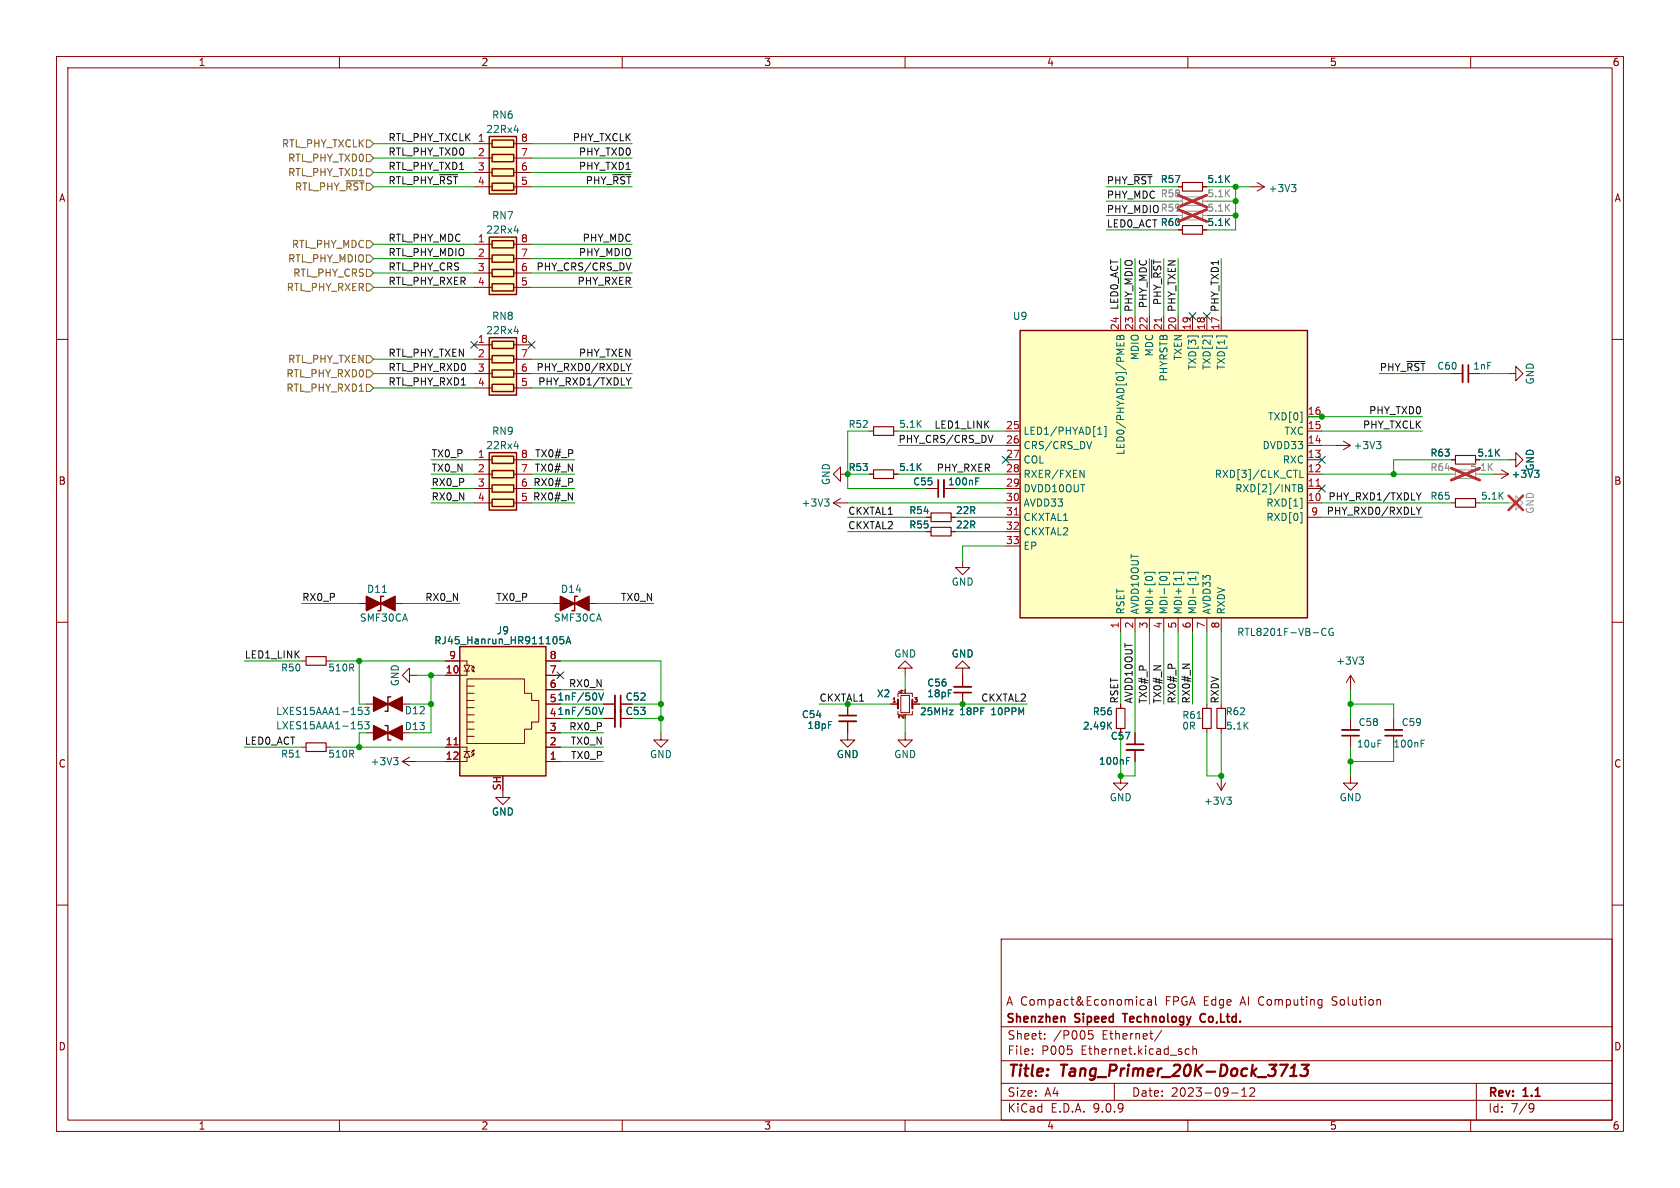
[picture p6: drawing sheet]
<svg xmlns="http://www.w3.org/2000/svg" width="297mm" height="210mm" viewBox="0 0 297 210" stroke-linecap="round" stroke-linejoin="round" font-family="sans-serif">
<g fill="none" stroke="#840000" stroke-width=".18">
<path d="M10 10h277v190h-277zM12 12h273v186h-273zM60 10v2M110 10v2M160 10v2M210 10v2M260 10v2M10 60h2M285 60h2M256.5 88.9h.8M256.5 81.3h.8M260.9 88.9h.7"/>
<path d="M10 110h2M53.3 116.8h.8M57.7 116.8h.7M285 110h2M106.7 127h2M106.7 124.5h2M109.7 127h2.1M109.7 124.5h2.1M10 160h2M177 166h108v32h-108zM202.3 176.8l-.4-.1-.3 .3v.4l.1 .2h.6M202.9 176.8h.6l.1 .9"/>
<path d="M203.6 177.1h-.5a.29 .29 0 0 0-.3 .3 .29 .29 0 0 0 .3 .3l.5-.1M204.3 176.2v1.3l.2 .2M233.6 176.7l.1 .1M233.7 176.7v1.2l-.1 .2M233.7 177.6l-.1 .1M285 160h2M60 198v2M110 198v2M160 198v2M177 194.5h108M177 191.5h108M177 187.5h108"/>
<path d="M177 181.5h108M182.5 186.3v.1M182.5 185.5v.1M184.7 183.6v.1M184.7 182.8v.1M192.5 182.2l-.1 .7 .2-.1h.5l.1 .6-.2 .3-.6-.1M197 191.5v3M205.4 182.1l-1.3 2M209.5 186.1l.3 .3 .4-.1M210 198v2M210.2 185.5l-.4-.1-.3 .3M210.9 185.5l.2-.1 .4 .1v.9"/>
<path d="M210.9 184.9v1.5M217.7 193.2h1.2M219.5 193.8h.9M219.5 192.7l.5-.4v1.5M221.7 192.4v.5l-.8 .9h.9M260 198v2M261 191.5v6.5M270.6 195.1l.5 .1a.99 .99 0 0 1-.4 1.4h-.2M271.2 195.7l-.3 .3h-.3"/>
</g>
<path d="M228.1 190.2h1.1M228.2 188.8l.7-.6-.3 2M230.1 188.2h1.3l-.8 .8h.3l.2 .2 .1 .6-.2 .2-.3 .2h-.5l-.3-.2" fill="none" stroke="#840000" stroke-width=".4"/>
<path d="M109.7 122.9v5.6M188.2 179.8v.9M198.4 179.2h.9M213 179.3a.74 .74 0 0 0-.9 .5 .74 .74 0 0 0 .6 .9l.3-.1" fill="none" stroke="#840000" stroke-width=".3"/>
<path d="M257.3 88.1h3.6v1.6h-3.6zM257.3 80.5h3.6v1.5h-3.6zM54.1 116.1h3.6v1.5h-3.6z" fill="none" stroke="#840000" stroke-width=".2"/>
<path d="M108.7 122.9v5.6" fill="none" stroke="#840000" stroke-width=".33"/>
<path d="M105.9 125l.4 1.3 .4-1.3M105.9 122.5l.4 1.3 .4-1.3" fill="none" stroke="#006464" stroke-width=".18"/>
<path d="M257.3 83.1h3.6v1.5h-3.6z" fill="none" stroke="#a1a1a1" stroke-width=".2"/>
<path d="M256.5 83.8h.8" fill="none" stroke="#a1a1a1" stroke-width=".18"/>
<path d="M256.6 82.8l5 2.1M261.6 82.8l-5 2.1" fill="none" stroke="#e12e31" stroke-width=".46"/>
<path d="M81.3 114.3h15.2v22.9h-15.2z" fill="#ffffc2"/>
<path d="M81.3 114.3h15.2v22.9h-15.2zM102.1 105.4h-.5v2.6h-.5M68.1 128.3h.5v2.5h.5M69.1 123.2h-.5v2.5h-.5" fill="none" stroke="#840000" stroke-width=".25"/>
<g fill="none" stroke="#840000" stroke-width=".18">
<path d="M163.8 94h.8M163.8 91.4h.8M168.1 94h.8M168.1 91.4h.8M170.2 99.1v1.2h1.2l-1.2 1.3-1.3-1.3h1.3M266.7 81.3h1.3v-1.3l1.2 1.3-1.2 1.3v-1.3M72.4 119.4v-1.3l-1.3 1.3 1.3 1.3v-1.3h1.3M78.7 116.8h3.8v.8M82 117.6h1.1l-.6 1zM82 118.6h1.1M82.5 118.6v.8h-3.8M83.3 117.6l.5 .5-.1-.4"/>
<path d="M83.3 118.2l.5 .5-.1-.3M83.4 118l.4 .1M83.4 118.6l.4 .1M96.5 116.8h2.6M96.5 119.4h2.6M97.8 106.7h7.6M160 118.1h1.3l-1.3-1.3-1.3 1.3h1.3v1.3M170.2 118.1h1.2l-1.2-1.3-1.3 1.3h1.3v3.3M238.8 119.4l-.8 1.3M238.8 119.4l.7 1.3M238.8 119.4v2.5M53.3 132.1h.8"/>
<path d="M57.7 132.1h.7M64.8 124.5h7.6M64.8 129.5h7.6M78.7 132.1h3.8v.7M82 132.8h1.1M82.5 125.1h1.3M82.5 126.4h1.3M82.5 127.6h1.3M82.5 128.9h1.3M82.5 130.2h1.3M82.5 120h10.2v2.6h1.3v1.2h1.2v3.8h-1.2v1.3h-1.3v2.5h-10.2zM82.5 132.8l.6 1.1h-1.1z"/>
<path d="M82.5 123.8h1.3M82.5 133.9v.7h-3.8M82.5 121.3h1.3M82.5 122.6h1.3M83.4 132.7l.4-.1-.5 .5M83.4 133.4l.4-.2-.5 .5M83.8 132.6l-.1 .4M83.8 133.2l-.1 .4M96.5 132.1h2.6M96.5 134.6h2.6M96.5 121.9h2.6M96.5 124.5h2.6"/>
<path d="M96.5 127h2.6M96.5 129.5h2.6M157.5 124.5h1.2M158.7 123.2v-.6h2.6v.6M158.7 125.7v.7h2.6v-.7M159.3 122.9h1.5v3.1h-1.5zM160 129.5v1.3h1.3l-1.3 1.3-1.3-1.3h1.3M161.3 124.5h1.3M170.2 122.4v2.1M198.1 137.2v1.2h1.3l-1.3 1.3-1.3-1.3h1.3M200.7 129.5v2.1M200.7 132.6v2"/>
</g>
<path d="M80.3 131.7h.7" fill="none" stroke="#a90000" stroke-width=".18"/>
<g fill="none" stroke="#006464" stroke-width=".18">
<path d="M99.6 112.5h-.6v.6l.2-.1 .4 .1 .1 .2-.1 .4-.1 .1-.5-.1M100.1 113.8l.4-1.3 .4 1.3M100.2 113.4h.6M240.3 116.1h.8l-.5 .5M240.8 116.6l.3 .3v.3l-.3 .2M52.3 133.8h.7M63.4 127.6h.6M63.4 125h.6M63.8 128.1l.2 .2v.3l-.2 .2M63.8 125.5l.2 .3v.3l-.2 .2M64.5 127.6h.8l-.5 .5 .4 .1v.5l-.2 .1-.5-.1M64.5 125h.8l-.5 .5 .4 .1v.6l-.2 .1-.5-.1"/>
<path d="M199.2 134.5h.4M199.2 133.9h.5"/>
</g>
<g fill="#840000" stroke="#840000" stroke-width=".25">
<path d="M68.6 129.5l2.5-1.2v2.5z"/>
<path d="M66 128.3l2.6 1.2-2.6 1.3z"/>
<path d="M101.6 106.7l2.5-1.3v2.6z"/>
<path d="M99.1 105.4l2.5 1.3-2.5 1.3z"/>
<path d="M68.6 124.5l2.5-1.3v2.5z"/>
<path d="M66 123.2l2.6 1.3-2.6 1.2z"/>
</g>
<path d="M168.7 122.4h3M199.1 131.6h3.1" fill="none" stroke="#840000" stroke-width=".3"/>
<path d="M168.7 121.4h3M199.1 132.6h3.1" fill="none" stroke="#840000" stroke-width=".33"/>
<path d="M164.6 93.2h3.5v1.5h-3.5zM164.6 90.7h3.5v1.5h-3.5zM54.1 131.3h3.6v1.5h-3.6z" fill="none" stroke="#840000" stroke-width=".2"/>
<path d="M158.7 123.7v1.5M161.3 123.7v1.5" fill="none" stroke="#840000" stroke-width=".38"/>
<path d="M86.5 80h4.8v10.2h-4.8z" fill="#ffffc2"/>
<path d="M86.5 80h4.8v10.2h-4.8zM87 80.6h3.8v1.3h-3.8zM87 83.2h3.8v1.3h-3.8zM87 85.7h3.8v1.3h-3.8zM87 88.3h3.8v1.2h-3.8z" fill="none" stroke="#840000" stroke-width=".25"/>
<g fill="none" stroke="#840000" stroke-width=".18">
<path d="M153.7 76.2h.7M158 76.2h.7M83.8 81.3h3.2M83.8 83.8h3.2M83.8 86.4h3.2M83.8 88.9h3.2M90.8 81.3h3.2M90.8 83.8h3.2M90.8 86.4h3.2M90.8 88.9h3.2M147.3 88.9h2.6M147.3 88.9l1.3 .8"/>
<path d="M148.6 83.8v-1.2l-1.3 1.2 1.3 1.3v-1.3h1.3M148.6 88.1l-1.3 .8M153.7 83.8h.7M158 83.8h.7M163.8 86.4h2.1M166.9 86.4h2M149.9 124.5v2M149.9 127.5v2M198.1 124.5v.7M198.1 128.8v.7"/>
</g>
<path d="M90.9 78.9h.8M145.8 88.2h.8l-.5 .5M146.3 88.7l.3 .2v.3l-.3 .3M172.5 85.1h.4M172.5 84.5h.6M196 128.2l.5 .7M196.5 127.7l-.7 .7" fill="none" stroke="#006464" stroke-width=".18"/>
<path d="M154.4 75.4h3.6v1.6h-3.6zM154.4 83.1h3.6v1.5h-3.6zM197.4 125.2h1.5v3.6h-1.5z" fill="none" stroke="#840000" stroke-width=".2"/>
<path d="M165.9 84.8v3.1M148.3 126.5h3.1" fill="none" stroke="#840000" stroke-width=".3"/>
<path d="M166.9 84.8v3.1M148.3 127.5h3.1" fill="none" stroke="#840000" stroke-width=".33"/>
<path d="M86.5 59.7h4.8v10.2h-4.8z" fill="#ffffc2"/>
<path d="M86.5 59.7h4.8v10.2h-4.8zM87 60.3h3.8v1.3h-3.8zM87 62.9h3.8v1.2h-3.8zM87 65.4h3.8v1.3h-3.8zM87 67.9h3.8v1.3h-3.8z" fill="none" stroke="#840000" stroke-width=".25"/>
<path d="M83.8 61h3.2M83.8 63.5h3.2M83.8 66h3.2M83.8 68.6h3.2M90.8 61h3.2M90.8 63.5h3.2M90.8 66h3.2M90.8 68.6h3.2M116.8 129.5v1.3h1.3l-1.3 1.3-1.2-1.3h1.2" fill="none" stroke="#840000" stroke-width=".18"/>
<path d="M90.9 58.6h.8" fill="none" stroke="#006464" stroke-width=".18"/>
<path d="M86.5 24.1h4.8v10.2h-4.8z" fill="#ffffc2"/>
<path d="M86.5 24.1h4.8v10.2h-4.8zM87 24.8h3.8v1.2h-3.8zM87 27.3h3.8v1.3h-3.8zM87 29.8h3.8v1.3h-3.8zM87 32.4h3.8v1.3h-3.8z" fill="none" stroke="#840000" stroke-width=".25"/>
<path d="M83.8 25.4h3.2M83.8 27.9h3.2M83.8 30.5h3.2M83.8 33h3.2M90.8 25.4h3.2M90.8 27.9h3.2M90.8 30.5h3.2M90.8 33h3.2M208.3 33h.7M212.6 33h.8" fill="none" stroke="#840000" stroke-width=".18"/>
<path d="M90.9 23h.8" fill="none" stroke="#006464" stroke-width=".18"/>
<path d="M209 37.3h3.6v1.6h-3.6zM209 34.8h3.6v1.5h-3.6z" fill="none" stroke="#a1a1a1" stroke-width=".2"/>
<path d="M208.3 38.1h.7M208.3 35.6h.7M212.6 38.1h.8M212.6 35.6h.8" fill="none" stroke="#a1a1a1" stroke-width=".18"/>
<path d="M208.3 37l5 2.2M208.3 34.5l5 2.1M213.3 37l-5 2.2M213.3 34.5l-5 2.1" fill="none" stroke="#e12e31" stroke-width=".46"/>
<path d="M209 32.3h3.6v1.5h-3.6z" fill="none" stroke="#840000" stroke-width=".2"/>
<path d="M180.3 58.4h50.8v50.8h-50.8z" fill="#ffffc2"/>
<path d="M180.3 58.4h50.8v50.8h-50.8z" fill="none" stroke="#840000" stroke-width=".25"/>
<g fill="none" stroke="#840000" stroke-width=".18">
<path d="M221 33h2.5M222.2 32.3l1.3 .7M223.5 33l-1.3 .8M198.1 55.9v2.5M200.7 55.9v2.5M203.2 55.9v2.5M205.7 55.9v2.5M208.3 55.9v2.5M208.3 40.6h.7M210.8 55.9v2.5M212.6 40.6h.8M213.4 55.9v2.5"/>
<path d="M215.9 55.9v2.5M177.8 78.7h2.5M177.8 76.2h2.5M231.1 78.7h2.6M231.1 76.2h2.6M231.1 73.7h2.6M177.8 96.5h2.5M177.8 94h2.5M177.8 91.4h2.5M177.8 88.9h2.5M177.8 86.4h2.5M177.8 83.8h2.5"/>
<path d="M177.8 81.3h2.5M231.1 91.4h2.6M231.1 88.9h2.6M231.1 86.4h2.6M231.1 83.8h2.6M231.1 81.3h2.6M198.1 109.2v2.6M200.7 109.2v2.6M203.2 109.2v2.6M205.7 109.2v2.6M208.3 109.2v2.6M210.8 109.2v2.6"/>
<path d="M213.4 109.2v2.6M215.9 109.2v2.6"/>
</g>
<g fill="none" stroke="#006464" stroke-width=".18">
<path d="M228.3 32.6h.8l-.4 .5M228.9 33.1l.2 .2v.3l-.2 .3M197.5 59.5l.3-.2 .2 .3 .2-.3h.3l.2 .2v.5h-1.3zM198 59.6v.4M210 59.7v-.3h1.8v.3M212.5 59.7v-.3h1.9v.3M215.1 59.7v-.3h1.8v.3M193 78l-.4 1.3M194.1 76.8h.7M194.3 75.7l.1-.2v1.3M195.2 75.4h.3v1.8h-.3M197.4 60.5v.6h1.3v-.6"/>
<path d="M198 60.7v.4M229.9 72.8h.3v1.9h-.3M190.9 83.1l.8 1.3v-1.3M228.4 85.7h.7M228.7 83.1h.7M229.6 85.7h.4l.2 .2-.2 .4 .2 .1 .1 .3-.3 .2h-.4zM229.6 86.3h.4M229.8 83.1v1.3h.6M229.9 90.6h.3v1.8h-.3M229.9 88.1h.3v1.8h-.3M202.4 101.5v-.3h1.8v.3M202.6 102l.4-.1 .7 .1"/>
<path d="M204.9 101.5v-.3h1.8v.3M205.1 102.4l-.1-.1a.68 .68 0 0 1 .7-.4 .68 .68 0 0 1 .6 .4v.1M207.5 101.5v-.3h1.8v.3M208.9 101.9v.7M210 101.5v-.3h1.8v.3M211.4 101.9v.7M211.4 102.3h-1.3l.3 .2M234.4 111.2a.6 .6 0 0 0-.8 .4 .6 .6 0 0 0 .6 .7l.2-.1M235.6 111.1a.59 .59 0 0 0-.7 .6 .59 .59 0 0 0 .7 .6l.1-.5h-.2"/>
</g>
<path d="M205.3 56.2v.7M179.3 91h.7M232.7 85.9h.7" fill="none" stroke="#a90000" stroke-width=".18"/>
<path d="M209 39.9h3.6v1.5h-3.6z" fill="none" stroke="#840000" stroke-width=".2"/>
<path d="M86.5 41.9h4.8v10.2h-4.8z" fill="#ffffc2"/>
<path d="M86.5 41.9h4.8v10.2h-4.8zM87 42.5h3.8v1.3h-3.8zM87 45.1h3.8v1.3h-3.8zM87 47.6h3.8v1.3h-3.8zM87 50.2h3.8v1.2h-3.8zM67.8 105.4h-.5v2.6h-.5" fill="none" stroke="#840000" stroke-width=".25"/>
<g fill="none" stroke="#840000" stroke-width=".18">
<path d="M208.3 33h.7M212.6 33h.8M83.8 43.2h3.2M83.8 45.7h3.2M83.8 48.3h3.2M83.8 50.8h3.2M90.8 43.2h3.2M90.8 45.7h3.2M90.8 48.3h3.2M90.8 50.8h3.2M208.3 40.6h.7M212.6 40.6h.8"/>
<path d="M236.2 78.7h2.6M237.5 78l1.3 .7M238.8 78.7l-1.3 .8M256.5 66h2.1M259.6 66h2M266.7 66h1.3v-1.2l1.2 1.2-1.2 1.3v-1.3M153.7 83.8h.7M158 83.8h.7M163.8 94h.8M163.8 91.4h.8M163.8 86.4h2.1M166.9 86.4h2"/>
<path d="M168.1 94h.8M168.1 91.4h.8M256.5 81.3h.8M264.2 83.8h2.5M265.4 83.1l1.3 .7M266.7 83.8l-1.3 .8M63.5 106.7h7.6M78.7 116.8h2.6M78.7 119.4h2.6M96.5 116.8h2.6M96.5 119.4h2.6M170.2 119.4v2"/>
<path d="M71.1 134.6l1.3 .8M71.1 134.6h2.6M72.4 133.9l-1.3 .7M78.7 134.6h2.6M78.7 132.1h2.6M88.9 139.7v1.3h1.3l-1.3 1.2-1.3-1.2h1.3M96.5 134.6h2.6M96.5 124.5h2.6M96.5 132.1h2.6M96.5 121.9h2.6M96.5 127h2.6M96.5 129.5h2.6"/>
<path d="M106.7 124.5h2M106.7 127h2M109.7 124.5h2.1M109.7 127h2.1M149.9 127.5v3.3h1.2l-1.2 1.3-1.3-1.3h1.3M149.9 124.5v2M157.5 124.5h1.2M161.3 124.5h1.3M170.2 122.4v2.1M198.1 124.5v.7M198.1 128.8v.7M200.7 129.5v2.1"/>
<path d="M200.7 132.6v2M213.4 124.5v.7M213.4 128.8v.7M215.1 138.4l.8 1.3M215.9 124.5v.7M215.9 128.8v.7M215.9 137.2v2.5M216.7 138.4l-.8 1.3M238.8 137.2v1.2h1.2l-1.2 1.3-1.3-1.3h1.3M238.8 127v2M238.8 130v2.1M246.4 127v2"/>
<path d="M246.4 130v2.1"/>
</g>
<g fill="none" stroke="#006464" stroke-width=".18">
<path d="M90.9 40.8h.8M243.3 78h.8l-.4 .5M243.9 78.5l.2 .3v.3l-.2 .2M172.5 85.1h.4M172.5 84.5h.6M271.3 83.1h.8l-.5 .5M272 83.7l.1 .5-.3 .2M67.6 104.7h.7M99.6 112.5h-.6v.6l.2-.1 .4 .1 .1 .2-.1 .4-.1 .1-.5-.1M100.1 113.8l.4-1.3 .4 1.3M100.2 113.4h.6M69.6 133.9h.8l-.5 .5"/>
<path d="M70.1 134.4l.3 .3v.3l-.3 .2M105.9 125l.4 1.3 .4-1.3M105.9 122.5l.4 1.3 .4-1.3M196 128.2l.5 .7M196.5 127.7l-.7 .7M199.2 133.9h.5M199.2 134.5h.4M211.6 127h.7M251.2 131.4h.4M251.2 130.8h.6M216.9 140.9h.8l-.4 .5M217.4 141.4l.3 .2v.3l-.3 .3"/>
</g>
<path d="M212.6 125.2h1.5v3.6h-1.5zM215.1 125.2h1.6v3.6h-1.6z" fill="none" stroke="#840000" stroke-width=".2"/>
<path d="M259.6 64.5v3.1M237.2 130h3.1M244.9 130h3" fill="none" stroke="#840000" stroke-width=".3"/>
<path d="M258.6 64.5v3.1M237.2 129h3.1M244.9 129h3" fill="none" stroke="#840000" stroke-width=".33"/>
<g fill="#840000" stroke="#840000" stroke-width=".25">
<path d="M67.3 106.7l2.5-1.3v2.6z"/>
<path d="M64.8 105.4l2.5 1.3-2.5 1.3z"/>
</g>
<path d="M208.3 35.6h.7M208.3 38.1h.7M212.6 35.6h.8M212.6 38.1h.8M256.5 83.8h.8M266.7 88.9h1.3v-1.3l1.2 1.3-1.2 1.3v-1.3" fill="none" stroke="#a1a1a1" stroke-width=".18"/>
<path d="M208.3 34.5l5 2.1M208.3 37l5 2.2M213.3 34.5l-5 2.1M213.3 37l-5 2.2M256.6 82.8l5 2.1M261.6 82.8l-5 2.1M266.7 87.6l2.5 2.6M269.2 87.6l-2.5 2.6" fill="none" stroke="#e12e31" stroke-width=".46"/>
<path d="M61.2 32h3.2M64.8 24.8h.6l.6 .6-.6 .6h-.6zM64.8 29.8h.6l.6 .7-.6 .6h-.6zM64.8 27.3h.6l.6 .6-.6 .7h-.6zM64.8 47.6h.6l.6 .7-.6 .6h-.6zM64.8 42.5h.6l.6 .7-.6 .6h-.6zM64.8 45.1h.6l.6 .6-.6 .7h-.6zM64.8 50.2h.6l.6 .6-.6 .6h-.6zM64.8 62.9h.6l.6 .6-.6 .6h-.6zM64.8 65.4h.6l.6 .6-.6 .7h-.6zM64.8 67.9h.6l.6 .7-.6 .6h-.6z" fill="none" stroke="#725600" stroke-width=".18"/>
<g fill="none" stroke="#0f0f0f" stroke-width=".18">
<path d="M77.7 30.9h3.2M108.3 30.9h3.2M200.5 30.9h3.2M111.5 46.5l-.4 1.2M203.6 45.9v3.2M110.7 64.3l.4 .6M111.1 64.9v.6M111.5 64.3l-.4 .6M111.5 66.8l-.4 .7M175.5 77l-.4 1.2M248.7 63.9h3.2M250.4 89.7l.4 .6"/>
<path d="M250.8 90.3v.6M251.2 87.1l-.4 .7M251.2 89.7l-.4 .6"/>
</g>
<g fill="none" stroke="#009600" stroke-width=".18">
<path d="M66 27.9h17.8M66 30.5h17.8M66 25.4h17.8M66 33h17.8M94 27.9h17.8M94 30.5h17.8M94 25.4h17.8M94 33h17.8M195.6 33h12.7M195.6 38.1h12.7M195.6 35.6h12.7M213.4 33h7.6"/>
<path d="M213.4 38.1h5M213.4 35.6h5M218.4 33v7.6h-5M66 48.3h17.8M66 50.8h17.8M66 45.7h17.8M66 43.2h17.8M94 48.3h17.8M94 50.8h17.8M94 45.7h17.8M94 43.2h17.8M195.6 40.6h12.7"/>
<path d="M198.1 45.7v10.2M200.7 45.7v10.2M203.2 45.7v10.2M205.7 45.7v10.2M208.3 45.7v10.2M215.9 45.7v10.2M66 63.5h17.8M66 66h17.8M66 68.6h17.8M94 63.5h17.8M94 66h17.8M94 68.6h17.8"/>
<path d="M153.7 76.2h-3.8v10.2h13.9M158.7 78.7h19.1M158.7 76.2h19.1M231.1 73.7h20.4M233.7 78.7h2.5M233.7 76.2h17.8M243.8 66h12.7M261.6 66h5.1M76.2 88.9h7.6M76.2 81.3h7.6M76.2 86.4h7.6M76.2 83.8h7.6"/>
<path d="M94 88.9h7.6M94 81.3h7.6M94 86.4h7.6M94 83.8h7.6M149.9 88.9h27.9M149.9 94h13.9M149.9 83.8h3.8M149.9 91.4h13.9M158.7 83.8h19.1M168.9 86.4h8.9M168.9 94h8.9M168.9 91.4h8.9"/>
<path d="M177.8 96.5h-7.6v2.6M233.7 88.9h22.8M233.7 83.8h22.8M233.7 91.4h17.8M256.5 81.3h-10.1v2.5M261.6 88.9h5.1M261.6 81.3h5.1M261.6 83.8h2.6M43.2 116.8h10.1M53.3 106.7h10.2M58.4 116.8h20.3M63.5 116.8v7.7h1.3"/>
<path d="M71.1 106.7h10.2M73.7 119.4h5M76.2 119.4v10.1h-3.8M87.6 106.7h10.2M99.1 116.8h17.7v12.7M105.4 106.7h10.2M160 119.4v2.5M198.1 111.8v12.7M200.7 111.8v17.7M203.2 111.8v12.7M205.7 111.8v12.7M208.3 111.8v12.7"/>
<path d="M210.8 111.8v12.7M213.4 111.8v12.7M215.9 111.8v12.7M43.2 132.1h10.1M58.4 132.1h20.3M64.8 129.5h-1.3v2.6M72.4 124.5h3.8M73.7 134.6h5M99.1 129.5h7.6M99.1 124.5h7.6M99.1 127h7.6M99.1 132.1h7.6"/>
<path d="M99.1 134.6h7.6M99.1 121.9h7.6M111.8 124.5h5M111.8 127h5M144.8 124.5h12.7M160 127v2.5M162.6 124.5h19M198.1 129.5v7.7h2.6v-2.6M213.4 129.5v7.7h2.5v-7.7M238.8 124.5h7.6v2.5M238.8 121.9v5.1M238.8 132.1v5.1"/>
<path d="M246.4 132.1v2.5h-7.6"/>
</g>
<g fill="none" stroke="#000084" stroke-width=".18">
<path d="M210.2 55.3l1.2 1.2M211.4 55.3l-1.2 1.2M212.8 55.3l1.2 1.2M214 55.3l-1.2 1.2M83.2 60.4l1.2 1.2M84.4 60.4l-1.2 1.2M93.4 60.4l1.2 1.2M94.6 60.4l-1.2 1.2M177.2 80.7l1.2 1.2M178.4 80.7l-1.2 1.2M233.1 80.7l1.2 1.2M233.1 85.8l1.2 1.2"/>
<path d="M234.3 80.7l-1.2 1.2M234.3 85.8l-1.2 1.2M98.5 118.8l1.2 1.2M99.7 118.8l-1.2 1.2"/>
</g>
<path d="M80.3 131.7h.7" fill="none" stroke="#a90000" stroke-width=".18"/>
<g fill="#009600" stroke="#009600" stroke-width=".18">
<circle cx="233.7" cy="73.7" r=".46"/>
<circle cx="246.4" cy="83.8" r=".46"/>
<circle cx="198.1" cy="137.2" r=".46"/>
<circle cx="149.9" cy="124.5" r=".46"/>
<circle cx="170.2" cy="124.5" r=".46"/>
<circle cx="238.8" cy="124.5" r=".46"/>
<circle cx="215.9" cy="137.2" r=".46"/>
<circle cx="238.8" cy="134.6" r=".46"/>
<circle cx="218.4" cy="35.6" r=".46"/>
<circle cx="218.4" cy="33" r=".46"/>
<circle cx="218.4" cy="38.1" r=".46"/>
<circle cx="116.8" cy="124.5" r=".46"/>
<circle cx="116.8" cy="127" r=".46"/>
<circle cx="149.9" cy="83.8" r=".46"/>
<circle cx="63.5" cy="116.8" r=".46"/>
<circle cx="63.5" cy="132.1" r=".46"/>
<circle cx="76.2" cy="124.5" r=".46"/>
<circle cx="76.2" cy="119.4" r=".46"/>
</g>
<g font-size="2.8" fill="#840000">
<text x="178" y="190.9">Title:</text>
<text x="187.7" y="190.9">Tang_Primer_20K-Dock_3713</text>
</g>
<g font-size="2.1" fill="#840000">
<text x="177.8" y="178">A Compact&amp;Economical</text>
<text x="206.1" y="178">FPGA Edge</text>
<text x="219.6" y="178">AI Computing</text>
<text x="236.1" y="178">Solution</text>
<text x="177.8" y="181.2">Shenzhen</text>
<text x="178" y="184">Sheet:</text>
<text x="186.2" y="184">/P005</text>
<text x="190.1" y="181.2">Sipeed</text>
<text x="194.9" y="184">Ethernet/</text>
<text x="199.3" y="181.2">Technology</text>
<text x="213.5" y="181.2">Co,Ltd.</text>
<text x="178" y="186.7">File:</text>
<text x="184.1" y="186.7">P005</text>
<text x="191.2" y="186.7">Ethernet.kicad_sch</text>
<text x="178" y="196.9">KiCad</text>
<text x="178" y="194.1">Size:</text>
<text x="184.7" y="194.1">A4</text>
<text x="185.7" y="196.9">E.D.A.</text>
<text x="193.3" y="196.9">9.0.9</text>
<text x="200" y="194.1">Date:</text>
<text x="207" y="194.1">2023-09-12</text>
<text x="263" y="194.3">Rev:</text>
<text x="263" y="196.9">Id:</text>
<text x="267.1" y="196.9">7/9</text>
<text x="269.4" y="194.3">1.1</text>
</g>
<g font-size="1.8" fill="#840000">
<text x="35" y="11.9">1</text>
<text x="85" y="11.9">2</text>
<text x="135" y="11.9">3</text>
<text x="185" y="11.9">4</text>
<text x="235" y="11.9">5</text>
<text x="285" y="11.9">6</text>
<text x="10.3" y="35.9">A</text>
<text x="285.3" y="35.9">A</text>
<text x="10.3" y="85.9">B</text>
<text x="285.3" y="85.9">B</text>
<text x="10.3" y="135.9">C</text>
<text x="285.3" y="135.9">C</text>
<text x="10.3" y="185.9">D</text>
<text x="285.3" y="185.9">D</text>
<text x="35" y="199.9">1</text>
<text x="85" y="199.9">2</text>
<text x="135" y="199.9">3</text>
<text x="185" y="199.9">4</text>
<text x="235" y="199.9">5</text>
<text x="285" y="199.9">6</text>
</g>
<g font-size="1.8" fill="#006464">
<text x="85.8" y="23.7">22Rx4</text>
<text x="86.9" y="21.2">RN6</text>
<text x="224.2" y="34.2">+3V3</text>
<text x="85.8" y="41.5">22Rx4</text>
<text x="86.9" y="39">RN7</text>
<text x="85.8" y="59.3">22Rx4</text>
<text x="86.9" y="56.7">RN8</text>
<text x="179" y="56.7">U9</text>
<text x="201.5" y="63.8" transform="rotate(-90 201.5 63.8)">MDIO</text>
<text x="204.1" y="63.1" transform="rotate(-90 204.1 63.1)">MDC</text>
<text x="209.1" y="63.8" transform="rotate(-90 209.1 63.8)">TXEN</text>
<text x="211.7" y="65.5" transform="rotate(-90 211.7 65.5)">TXD[3]</text>
<text x="214.2" y="65.5" transform="rotate(-90 214.2 65.5)">TXD[2]</text>
<text x="216.8" y="65.5" transform="rotate(-90 216.8 65.5)">TXD[1]</text>
<text x="206.6" y="67.5" transform="rotate(-90 206.6 67.5)">PHYRSTB</text>
<text x="271.4" y="68.1" transform="rotate(-90 271.4 68.1)">GND</text>
<text x="86.9" y="77.1">RN9</text>
<text x="180.8" y="77.1">LED1/PHYAD[1]</text>
<text x="224.1" y="74.5">TXD[0]</text>
<text x="227" y="77.1">TXC</text>
<text x="85.8" y="79.6">22Rx4</text>
<text x="180.8" y="82.1">COL</text>
<text x="180.8" y="79.6">CRS/CRS_DV</text>
<text x="199" y="80.5" transform="rotate(-90 199 80.5)">LED0/PHYAD[0]/PMEB</text>
<text x="223.1" y="79.6">DVDD33</text>
<text x="226.7" y="82.1">RXC</text>
<text x="239.2" y="79.6">+3V3</text>
<text x="271.4" y="83.3" transform="rotate(-90 271.4 83.3)">GND</text>
<text x="141.6" y="89.8">+3V3</text>
<text x="146.9" y="85.9" transform="rotate(-90 146.9 85.9)">GND</text>
<text x="180.8" y="89.8">AVDD33</text>
<text x="180.8" y="87.2">DVDD10OUT</text>
<text x="180.8" y="84.7">RXER/FXEN</text>
<text x="214.6" y="84.7">RXD[3]/CLK_CTL</text>
<text x="218.3" y="87.2">RXD[2]/INTB</text>
<text x="223.8" y="89.8">RXD[1]</text>
<text x="267.1" y="84.7">+3V3</text>
<text x="180.8" y="94.8">CKXTAL2</text>
<text x="180.8" y="92.3">CKXTAL1</text>
<text x="223.8" y="92.3">RXD[0]</text>
<text x="180.8" y="97.4">EP</text>
<text x="64.8" y="105">D11</text>
<text x="99.1" y="105">D14</text>
<text x="168.1" y="103.7">GND</text>
<text x="63.5" y="110.1">SMF30CA</text>
<text x="87.7" y="112.3">J9</text>
<text x="97.8" y="110.1">SMF30CA</text>
<text x="199" y="108.7" transform="rotate(-90 199 108.7)">RSET</text>
<text x="201.5" y="108.7" transform="rotate(-90 201.5 108.7)">AVDD10OUT</text>
<text x="204.1" y="108.7" transform="rotate(-90 204.1 108.7)">MDI+[0]</text>
<text x="206.6" y="108.7" transform="rotate(-90 206.6 108.7)">MDI-[0]</text>
<text x="209.1" y="108.7" transform="rotate(-90 209.1 108.7)">MDI+[1]</text>
<text x="211.7" y="108.7" transform="rotate(-90 211.7 108.7)">MDI-[1]</text>
<text x="214.2" y="108.7" transform="rotate(-90 214.2 108.7)">AVDD33</text>
<text x="216.8" y="108.7" transform="rotate(-90 216.8 108.7)">RXDV</text>
<text x="218.6" y="112.6">RTL8201F-VB-CG</text>
<text x="76.7" y="114.1">RJ45_Hanrun_HR911105A</text>
<text x="158" y="116.4">GND</text>
<text x="168.1" y="116.4">GND</text>
<text x="236.1" y="117.7">+3V3</text>
<text x="70.7" y="121.4" transform="rotate(-90 70.7 121.4)">GND</text>
<text x="98.4" y="124.1">1nF/50V</text>
<text x="110.5" y="124.1">C52</text>
<text x="48.7" y="129.1">LXES15AAA1-153</text>
<text x="48.7" y="126.6">LXES15AAA1-153</text>
<text x="71.5" y="129.3">D13</text>
<text x="71.5" y="126.5">D12</text>
<text x="98.4" y="126.6">1nF/50V</text>
<text x="110.5" y="126.6">C53</text>
<text x="65.4" y="135.5">+3V3</text>
<text x="114.8" y="134.2">GND</text>
<text x="147.8" y="134.2">GND</text>
<text x="158" y="134.2">GND</text>
<text x="196.1" y="141.8">GND</text>
<text x="212.7" y="142.5">+3V3</text>
<text x="236.7" y="141.8">GND</text>
<text x="86.9" y="144.4">GND</text>
</g>
<g font-size="1.8" fill="#725600">
<text x="49.7" y="26.3">RTL_PHY_TXCLK</text>
<text x="50.8" y="28.8">RTL_PHY_TXD0</text>
<text x="50.8" y="31.3">RTL_PHY_TXD1</text>
<text x="52" y="33.9">RTL_PHY_~{RST}</text>
<text x="50.8" y="46.6">RTL_PHY_MDIO</text>
<text x="51.5" y="44">RTL_PHY_MDC</text>
<text x="50.6" y="51.7">RTL_PHY_RXER</text>
<text x="51.7" y="49.1">RTL_PHY_CRS</text>
<text x="50.8" y="64.4">RTL_PHY_TXEN</text>
<text x="50.5" y="66.9">RTL_PHY_RXD0</text>
<text x="50.5" y="69.4">RTL_PHY_RXD1</text>
</g>
<g font-size="1.8" fill="#0f0f0f">
<text x="68.6" y="25.1">RTL_PHY_TXCLK 1</text>
<text x="68.6" y="27.6">RTL_PHY_TXD0</text>
<text x="101.2" y="25.1">PHY_TXCLK</text>
<text x="102.2" y="27.6">PHY_TXD0</text>
<text x="68.6" y="32.7">RTL_PHY_~{RST} 4</text>
<text x="68.6" y="30.1">RTL_PHY_TXD1</text>
<text x="102.2" y="30.1">PHY_TXD1</text>
<text x="103.5" y="32.7">PHY_~{RST}</text>
<text x="195.6" y="35.2">PHY_MDC R58</text>
<text x="195.6" y="32.7">PHY_~{RST}</text>
<text x="195.6" y="40.3">LED0_ACT R60</text>
<text x="195.6" y="37.8">PHY_MDIOR59</text>
<text x="68.6" y="47.9">RTL_PHY_CRS</text>
<text x="68.6" y="42.8">RTL_PHY_MDC</text>
<text x="68.6" y="45.4">RTL_PHY_MDIO</text>
<text x="94.7" y="47.9">PHY_CRS/CRS_DV</text>
<text x="102.2" y="45.4">PHY_MDIO</text>
<text x="102.9" y="42.8">PHY_MDC</text>
<text x="68.6" y="50.5">RTL_PHY_RXER</text>
<text x="102" y="50.5">PHY_RXER</text>
<text x="197.8" y="54.9" transform="rotate(-90 197.8 54.9)">LED0_ACT</text>
<text x="200.3" y="55.2" transform="rotate(-90 200.3 55.2)">PHY_MDIO</text>
<text x="202.9" y="54.6" transform="rotate(-90 202.9 54.6)">PHY_MDC</text>
<text x="205.4" y="54" transform="rotate(-90 205.4 54)">PHY_~{RST}</text>
<text x="207.9" y="55.2" transform="rotate(-90 207.9 55.2)">PHY_TXEN</text>
<text x="215.6" y="55.2" transform="rotate(-90 215.6 55.2)">PHY_TXD1</text>
<text x="68.6" y="65.7">RTL_PHY_RXD0</text>
<text x="68.6" y="63.2">RTL_PHY_TXEN</text>
<text x="94.7" y="65.7">PHY_RXD0/RXDLY</text>
<text x="102.2" y="63.2">PHY_TXEN</text>
<text x="243.8" y="65.7">PHY_~{RST}C60</text>
<text x="68.6" y="68.2">RTL_PHY_RXD1</text>
<text x="95" y="68.2">PHY_RXD1/TXDLY</text>
<text x="165.1" y="75.9">LED1_LINK</text>
<text x="240.9" y="75.9">PHY_TXCLK</text>
<text x="241.9" y="73.3">PHY_TXD0</text>
<text x="76.2" y="80.9">TX0_P</text>
<text x="76.2" y="83.5">TX0_N</text>
<text x="94.4" y="83.5">TX0#_N</text>
<text x="94.5" y="80.9">TX0#_P</text>
<text x="158.7" y="78.4">PHY_CRS/CRS_DV</text>
<text x="165.5" y="83.5">PHY_RXER</text>
<text x="76.2" y="86">RX0_P</text>
<text x="76.2" y="88.6">RX0_N</text>
<text x="92" y="86.1">6 RX0#_P</text>
<text x="92" y="88.6">5 RX0#_N</text>
<text x="234.7" y="88.6">PHY_RXD1/TXDLY</text>
<text x="149.9" y="91.1">CKXTAL1</text>
<text x="149.9" y="93.6">CKXTAL2</text>
<text x="234.4" y="91.1">PHY_RXD0/RXDLY</text>
<text x="53.3" y="106.3">RX0_P</text>
<text x="75.1" y="106.3">RX0_N</text>
<text x="87.6" y="106.3">TX0_P</text>
<text x="109.7" y="106.3">TX0_N</text>
<text x="43.2" y="116.5">LED1_LINK</text>
<text x="100.5" y="121.6">RX0_N</text>
<text x="144.8" y="124.1">CKXTAL1</text>
<text x="173.4" y="124.1">CKXTAL2</text>
<text x="197.8" y="124.5" transform="rotate(-90 197.8 124.5)">RSET</text>
<text x="200.3" y="124.5" transform="rotate(-90 200.3 124.5)">AVDD10OUT</text>
<text x="202.9" y="124.5" transform="rotate(-90 202.9 124.5)">TX0#_P</text>
<text x="205.4" y="124.5" transform="rotate(-90 205.4 124.5)">TX0#_N</text>
<text x="207.9" y="124.5" transform="rotate(-90 207.9 124.5)">RX0#_P</text>
<text x="210.5" y="124.5" transform="rotate(-90 210.5 124.5)">RX0#_N</text>
<text x="215.6" y="124.5" transform="rotate(-90 215.6 124.5)">RXDV</text>
<text x="43.2" y="131.7">LED0_ACT</text>
<text x="100.6" y="129.2">RX0_P</text>
<text x="100.8" y="131.7">TX0_N</text>
<text x="100.9" y="134.3">TX0_P</text>
</g>
<g font-size="1.8" fill="#a90000">
<text x="84.4" y="27.7">2</text>
<text x="92" y="25.1">8</text>
<text x="92" y="27.7">7</text>
<text x="84.4" y="30.2">3</text>
<text x="92" y="30.2">6</text>
<text x="92" y="32.8">5</text>
<text x="84.4" y="42.9">1</text>
<text x="84.4" y="45.5">2</text>
<text x="92" y="42.9">8</text>
<text x="92" y="45.5">7</text>
<text x="84.4" y="48">3</text>
<text x="84.4" y="50.5">4</text>
<text x="92" y="48">6</text>
<text x="92" y="50.5">5</text>
<text x="197.9" y="58.5" transform="rotate(-90 197.9 58.5)">24</text>
<text x="200.4" y="58.5" transform="rotate(-90 200.4 58.5)">23</text>
<text x="202.9" y="58.5" transform="rotate(-90 202.9 58.5)">22</text>
<text x="205.5" y="58.5" transform="rotate(-90 205.5 58.5)">21</text>
<text x="208" y="58.5" transform="rotate(-90 208 58.5)">20</text>
<text x="210.6" y="58.5" transform="rotate(-90 210.6 58.5)">19</text>
<text x="213.1" y="58.5" transform="rotate(-90 213.1 58.5)">18</text>
<text x="215.6" y="58.5" transform="rotate(-90 215.6 58.5)">17</text>
<text x="84.4" y="60.7">1</text>
<text x="84.4" y="63.2">2</text>
<text x="84.4" y="65.8">3</text>
<text x="92" y="60.7">8</text>
<text x="92" y="63.2">7</text>
<text x="92" y="65.8">6</text>
<text x="84.4" y="68.3">4</text>
<text x="92" y="68.3">5</text>
<text x="177.8" y="75.9">25</text>
<text x="231.1" y="75.9">15</text>
<text x="231.1" y="73.4">16</text>
<text x="84.4" y="81">1</text>
<text x="84.4" y="83.6">2</text>
<text x="92" y="81">8</text>
<text x="92" y="83.6">7</text>
<text x="177.8" y="83.6">28</text>
<text x="177.8" y="81">27</text>
<text x="177.8" y="78.5">26</text>
<text x="231.1" y="83.6">12</text>
<text x="231.1" y="81">13</text>
<text x="231.1" y="78.5">14</text>
<text x="84.4" y="86.1">3</text>
<text x="84.4" y="88.6">4</text>
<text x="177.8" y="88.6">30</text>
<text x="177.8" y="86.1">29</text>
<text x="231.1" y="88.6">10</text>
<text x="231.1" y="86.1">11</text>
<text x="177.8" y="93.7">32</text>
<text x="177.8" y="91.2">31</text>
<text x="231.7" y="91.2">9</text>
<text x="177.8" y="96.3">33</text>
<text x="197.9" y="111.2" transform="rotate(-90 197.9 111.2)">1</text>
<text x="200.4" y="111.2" transform="rotate(-90 200.4 111.2)">2</text>
<text x="202.9" y="111.2" transform="rotate(-90 202.9 111.2)">3</text>
<text x="205.5" y="111.2" transform="rotate(-90 205.5 111.2)">4</text>
<text x="208" y="111.2" transform="rotate(-90 208 111.2)">5</text>
<text x="210.6" y="111.2" transform="rotate(-90 210.6 111.2)">6</text>
<text x="213.1" y="111.2" transform="rotate(-90 213.1 111.2)">7</text>
<text x="215.6" y="111.2" transform="rotate(-90 215.6 111.2)">8</text>
<text x="78.7" y="119.1">10</text>
<text x="79.3" y="116.6">9</text>
<text x="97.1" y="116.6">8</text>
<text x="97.1" y="119.1">7</text>
<text x="97.1" y="121.7">6</text>
<text x="97.1" y="124.2">5</text>
<text x="78.7" y="131.8">11</text>
<text x="97.1" y="126.7">4</text>
<text x="97.1" y="129.3">3</text>
<text x="97.1" y="131.8">2</text>
<text x="78.7" y="134.4">12</text>
<text x="97.1" y="134.4">1</text>
<text x="88.6" y="139.8" transform="rotate(-90 88.6 139.8)">SH</text>
</g>
<text font-size="1.8" fill="#989898" x="271.4" y="90.9" transform="rotate(-90 271.4 90.9)">GND</text>
<g font-size="1.7" fill="#006464">
<text x="205.1" y="32.5">R57</text>
<text x="213.4" y="32.5">5.1K</text>
<text x="205.1" y="40.1">R60</text>
<text x="213.4" y="40.1">5.1K</text>
<text x="260.3" y="65.5">1nF</text>
<text x="149.9" y="75.8">R52</text>
<text x="158.9" y="75.8">5.1K</text>
<text x="149.9" y="83.4">R53</text>
<text x="158.9" y="83.4">5.1K</text>
<text x="252.8" y="80.9">R63</text>
<text x="161.3" y="86">C55</text>
<text x="167.5" y="86">100nF</text>
<text x="252.8" y="88.5">R65</text>
<text x="261.7" y="88.5">5.1K</text>
<text x="160.7" y="93.6">R55</text>
<text x="160.7" y="91.1">R54</text>
<text x="168.9" y="93.6">22R</text>
<text x="168.9" y="91.1">22R</text>
<text x="49.6" y="118.9">R50</text>
<text x="57.9" y="118.9">510R</text>
<text x="154.9" y="123.5">X2</text>
<text x="163.8" y="123.5">18pF</text>
<text x="163.8" y="121.5">C56</text>
<text x="141.7" y="127.1">C54</text>
<text x="142.6" y="129">18pF</text>
<text x="162.6" y="126.6">25MHz</text>
<text x="169.7" y="126.6">18PF</text>
<text x="175.4" y="126.6">10PPM</text>
<text x="191.4" y="129.2">2.49K</text>
<text x="193.1" y="126.6">R56</text>
<text x="196.3" y="131">C57</text>
<text x="208.9" y="129.2">0R</text>
<text x="208.9" y="127.3">R61</text>
<text x="216.6" y="126.6">R62</text>
<text x="216.6" y="129.2">5.1K</text>
<text x="240.1" y="128.5">C58</text>
<text x="247.7" y="128.5">C59</text>
<text x="49.6" y="134.1">R51</text>
<text x="57.9" y="134.1">510R</text>
<text x="194.2" y="135.4">100nF</text>
<text x="239.8" y="132.3">10uF</text>
<text x="246.3" y="132.3">100nF</text>
</g>
<g font-size="1.7" fill="#989898">
<text x="205.1" y="35.1">R58</text>
<text x="213.4" y="35.1">5.1K</text>
<text x="205.1" y="37.6">R59</text>
<text x="213.4" y="37.6">5.1K</text>
<text x="252.8" y="83.4">R64</text>
</g>
<text font-size="1.7" fill="#a1a1a1" x="259.8" y="83.4">5.1K</text>
<text font-size="1.7" fill="#840000" x="261.1" y="80.9">5.1K</text>
<g font-size="1.1" fill="#a90000">
<text x="157.6" y="124.2">1</text>
<text x="159.8" y="122.8" transform="rotate(-90 159.8 122.8)">4</text>
<text x="161.4" y="124.2">3</text>
<text x="159.8" y="127.2" transform="rotate(-90 159.8 127.2)">2</text>
</g>
</svg>
